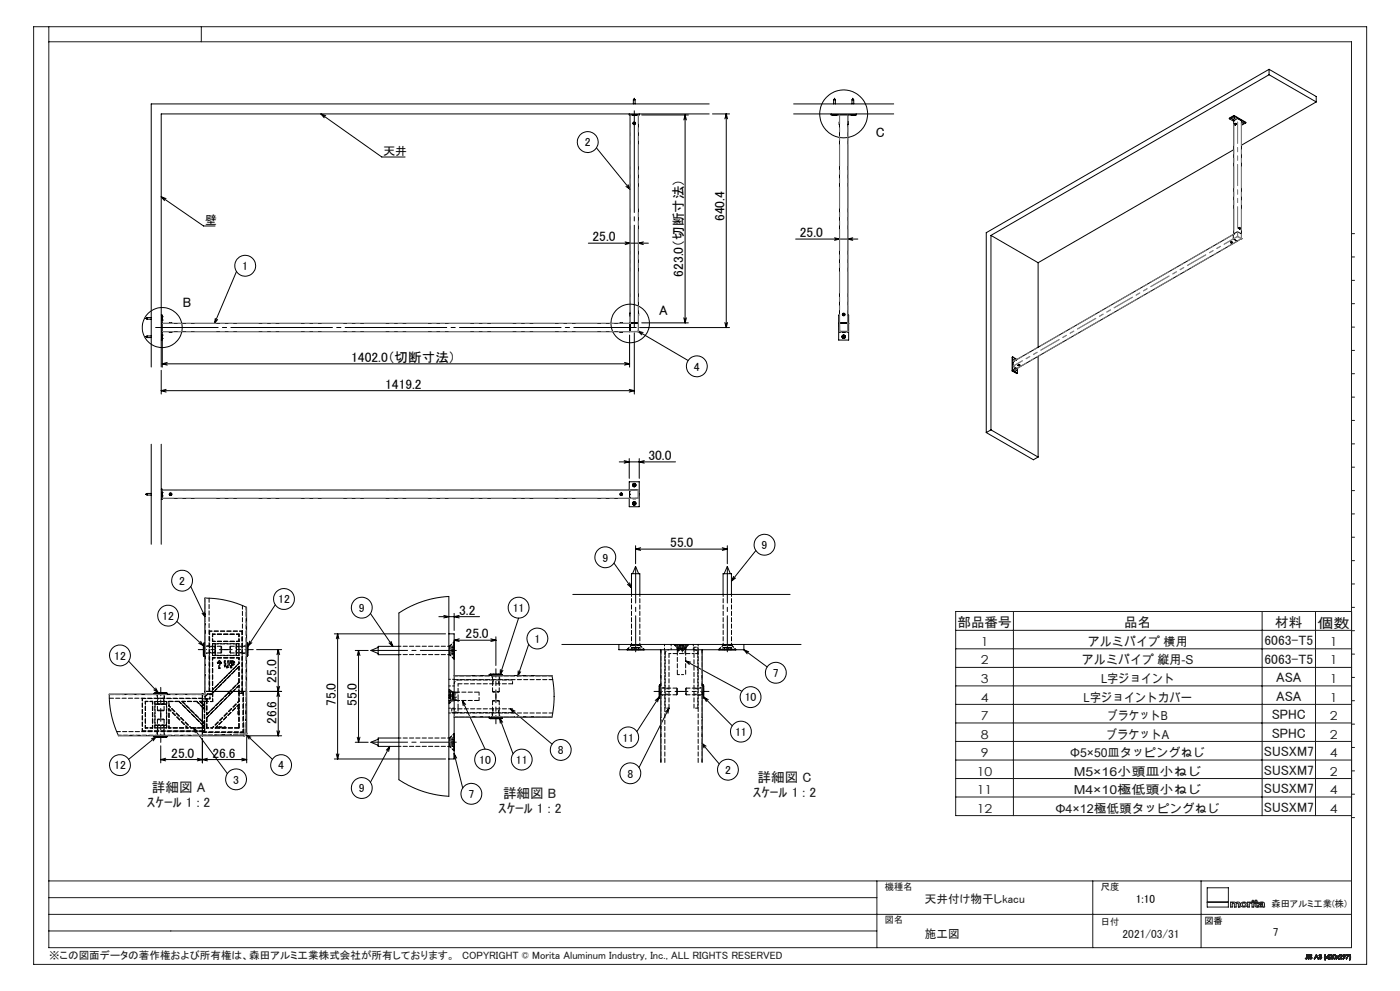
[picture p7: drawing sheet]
<svg xmlns="http://www.w3.org/2000/svg" width="420mm" height="297mm" viewBox="0 0 420 297" stroke-linecap="round" stroke-linejoin="round" font-family="sans-serif">
<g fill="none" stroke="#000" stroke-width=".3">
<path d="M96.3 34.1l18.2 13h7M96.3 34.1l1.4 .6M96.3 34.1l1 1.2M188.8 34.1v.4h3v-.4M189 34.5v62.4M189.8 34.5h.1M189.8 34.5h1M190.1 29.9l.2-.4 .2 .4M190.2 36.9v.1M190.2 36.8l.1 .3zM190.3 36.9v.1M190.5 29.9h-.5v1.2"/>
<path d="M190.5 29.9v1.2M190.8 34.5h.1M191.5 34.5v62.3M192.5 34.5h14M205.5 34.5v62.3M205.5 34.5l.4 1.4M205.5 34.5l-.4 1.4M212.8 34.1h-164.4v75.9M212.8 31.1h-167.4v78.9M213.7 34.1h5.2M217.9 34.1v64.1M217.9 34.1l.4 1.5"/>
<path d="M217.9 34.1l-.4 1.5M238.1 34.1h30M238.1 31.1h30M249.3 34.1v.4h7.6v-.4M249.8 34.5h.1M249.8 34.5h1.1M250.1 31.1v-1.2h.5v1.2M250.2 29.9l.2-.4 .1 .4M250.9 34.5h.1M251.8 36.5v.9M251.8 36.5h.1M251.8 37.4h.1"/>
<path d="M251.8 34.5v62.4M254.4 36.5h.1M254.4 37.4h.1M254.4 34.5v62.3M254.4 36.5v.5M254.4 37v.4M255.3 34.5h.1M255.3 34.5h1.1M255.6 31.1v-1.2h.5v1.2M255.7 29.9l.1-.4 .2 .4M256.4 34.5h.1M368.8 35.6l1.3 .7"/>
<path d="M369.6 35.5h.1M369.6 35.3h.2a.31 .31 0 0 1 .5 0 .31 .31 0 0 1-.2 .5 .31 .31 0 0 1-.4-.2zM369.7 35.3a.28 .28 0 0 1 .5-.1 .28 .28 0 0 1 0 .4 .28 .28 0 0 1-.4 0zM369.7 35.3l-.1 .2M369.8 35.5l.1 .1M369.9 35.4v.1M369.9 35.6h.2M369.9 35.5h.1M369.9 35.4h.1M369.9 35.4v.2M369.9 35.5h-.1M369.9 35.5h.2"/>
<path d="M370.1 35.4v.1M370.1 35.4h.1M370.1 35.5h.1M370.1 35.4v.2M370.1 35.4h-.3M370.1 35.5v.1M370.1 36.2h.1M370.1 36.2v33.9M370.2 35.3l.1 .2M370.2 34.8l-1.4 .8M370.2 34.8l3.5 2M370.2 34.6l3.5 2.2"/>
<path d="M370.2 34.6v.2M370.2 34.6l-1.4 1M370.3 35.5h.1M370.5 37.4v.1M370.6 37.3h.1M370.6 37.2h.1M370.6 37.1v.2M370.6 37.1v.1M370.7 37.2h-.1M370.8 37h.1M370.8 37l-.3 .5M371.2 35.5h.1"/>
<path d="M371.2 35.5l-1.1 .7M371.3 35.5l1.1 .7M372.4 36.8a.27 .27 0 0 1 .4 0 .27 .27 0 0 1 0 .3 .27 .27 0 0 1-.4 0l.5-.1-.5-.2M372.4 36.9h.1M372.4 36.9v.1M372.4 36.2h.1M372.4 36.2v33.9M372.5 37h.1M372.5 36.9h.1M372.5 36.9h-.1M372.5 36.9l-.1 .1M372.6 36.9v.1"/>
<path d="M372.6 36.9h.1M372.6 37h.1M372.7 36.9v.1M372.7 37h-.1M372.7 36.9h.1M372.8 36.8l.1 .2M373.7 36.8l-1.3 .8M380.7 22.4l-83.4 48.2M380.7 20.8l-84.8 48.9v59.9M380.7 20.8v1.6M380.7 22.4l14.2 8.1M380.7 20.8l14.2 8.1v1.6"/>
<path d="M394.9 30.5l-22.5 13M48.4 59l12.7 8.7h3.4M48.4 59l1.4 .5M48.4 59l1 1.1M178.9 44.3l10.2 12.5M187.8 55.9l1.3 .9M188.4 55.3l.7 1.5M370.1 44.9l-58.7 33.8M176.5 72.9h18M187.5 72.5l1.5 .4-1.5 .4M193 72.5l-1.5 .4 1.5 .4M238.7 71.6h18.7"/>
<path d="M250.4 71.3l1.4 .3-1.4 .4M255.8 71.3l-1.4 .3 1.4 .4M297.3 70.6v58.2M297.3 70.6l14.1 8.1M311.4 78.7v25.4M369.1 72.7l.3-.2 .3 .2M369.4 72.7h.1M369.4 72.6h.1M369.5 72.6l-.1 .1M370 71.6h.1M370 70.2h.1M370 70.3l-66.1 38.1"/>
<path d="M370 70.2v1.4M370 71.6l1.2 .7M371.2 72.3h.1M371.2 72.3l-66.1 38.2-1.2-.7v-1.4M371.2 69.5h.1M371.2 69.5l-1.2 .7M371.3 69.5l1.1 .6M371.7 68.2l.3 .4M371.7 68.2h.1M371.8 68.4h.1M371.8 68.4h.2M371.9 68.3v.2z"/>
<path d="M371.9 68.4h.1M372 68.6h.1M372 68.4h.1M372.4 71.5l-1.2 .8M372.4 71.5h.1M372.4 70.1v1.4M372.4 70.1h.1M44.1 95.2l-.4 .2 .4 .2M45.4 95.2h-1.3v.5h1.3M48.4 94.4h.3v15.6M48.7 94.9h.1M48.7 95.9h.1"/>
<path d="M48.7 94.9v1M48.7 96.9h140.3M48.7 99.4h140.2M50.8 99.5h.8M50.8 96.9h.8M50.8 96.9h.1M50.8 99.4v.1M51.6 96.9h.1M51.6 99.4v.1M64.6 95.4l-.3 1.5M65.3 95.7l-1 1.2M70.9 81.4l-6.6 15.5"/>
<path d="M186 96.9h.8M186 99.5h.8M186 96.9h.1M186 99.4v.1M186.8 96.9h.1M186.8 99.4v.1M188.9 96.9h.1M188.9 99.4h2.5M188.9 99.4h.1M188.9 97.2h.1M188.9 97.4h.1M188.9 97.5h.1"/>
<path d="M188.9 97.7h.1M188.9 98.6h.1M188.9 98.8h.1M188.9 99h.1M188.9 99.1h.1M188.9 96.9v2.5M189 93.9v.7M189 93.9h.1M189 94.6h.1M189 96.8h.1M189 96.9h.1M189 96.8v.1"/>
<path d="M189.1 96.8h2.4M189.3 96.8h.1M189.6 96.8h.1M190.3 99.8v18.3M190.5 96.8h.1M190.7 96.8h.1M191.1 96.8h.1M191.2 96.8h.1M191.4 99.4h.1M191.4 99.3l15 8.8M191.4 99.3l1.5 .4M191.4 99.3l1.1 1.1"/>
<path d="M191.5 96.8h.1M191.5 96.8v2.5M191.5 99.3h.1M191.5 99.3l-.1 .1M191.5 93.9h.1M191.5 94.6h.1M191.6 93.9v.7M191.9 98.2h27M192.5 96.8h14M205.1 95.2l.4 1.6M205.9 95.2l-.4 1.6M217.5 96.7l.4 1.5"/>
<path d="M218.3 96.7l-.4 1.5M251.8 96.8h.1M251.8 96.9h.1M251.8 96.8h2.6M251.8 96.9v2.5M251.8 99.3l.2 .1M251.9 99.4h.1M251.8 99.4h.1M251.8 94.4h-.2v7.5h3v-7.5h-.2M251.8 99.3v.1M251.9 99.4h2.4M252 99.4h.1"/>
<path d="M252 96.8h.1M252.1 96.8h.1M252.7 99.5h.8M252.7 99.4v.1M253 94.1l.2 .3zM253 94.2v.1M253.1 96.8h.1M253.2 94.2v.1M253.5 99.4v.1M254.1 96.8h.1M254.2 96.8h.1M254.2 99.4h.1"/>
<path d="M254.3 99.4h.1M254.3 96.8h.1M254.4 96.8h.1M254.4 99.4h.1M254.4 96.9v2.5M254.4 96.9h.1M254.4 96.8v.1M44.1 100.7l-.4 .2 .4 .2M45.4 100.7h-1.3v.5h1.3M48.4 101.9h.3M48.4 111v7.1M48.4 117.1h141.9"/>
<path d="M48.4 117.1l1.4 .4M48.7 100.4h.1M48.7 101.4h.1M48.7 100.4v1M48.7 109h140.2M48.7 109l1.5 .4M49.8 116.7l-1.4 .4M50.2 108.6l-1.5 .4M187.4 108.6l1.5 .4M188.8 116.7l1.5 .4M188.9 100.4v9.6M188.9 109l-1.5 .4"/>
<path d="M190.3 117.1l-1.5 .4M303.6 111.2l1.4 .8 .2-.1M303.8 111.1l1.4 .8M303.8 107v4.1M303.8 107l1.3 .7M303.8 107l-.2 .1v4.1M303.8 111.1l-.2 .1M303.9 108.4h.1M304.3 107.7l.1 .4a.27 .27 0 0 1-.2-.3 .27 .27 0 0 1 .4-.2 .27 .27 0 0 1 .1 .3zM304.3 110.6h.1M304.3 107.6h.1M304.3 110.6v.2"/>
<path d="M304.3 107.6v.2M304.4 110.9l.1 .1M304.4 110.9h.1M304.4 107.9l.1 .1M304.4 107.9h.1M304.5 111.2h.2M304.5 110.8l-.1 .1M304.5 110.8h.1M304.5 110.9v.1M304.5 111v.1M304.5 107.8l-.1 .1M304.5 107.9v.1"/>
<path d="M304.5 108.1h.1M304.5 107.8h.1M304.5 107.8v.1M304.5 108v.1M304.5 110.8v.1M304.5 111h.1M304.5 108h.1M304.6 111h.1M304.6 110.8v.1M304.6 108h.1M304.6 107.8v.1M304.6 110.8l-.2 .1"/>
<path d="M304.6 107.8l-.2 .1M304.6 111l-.1 .1M304.6 108v.1M304.6 107.9v.1M304.6 110.9v.1M304.6 110.9l-.1 .1M304.6 107.9l-.1 .2M304.7 111.2h.1M305.2 110.4v1.5M305.4 109.5l.2-.2 .4 .2M305.5 109.4l.4 .1zM305.7 109.5h-.1"/>
<path d="M305.7 109.5h.1M305.7 109.4l.1 .1M305.7 109.4v.1M305.7 109.4l-.1 .1M311.4 106.8v30.2M45.4 133.1v30M48.4 133.1v30M185.8 138.4h16.9M187.3 138l1.5 .4-1.5 .4M188.8 137.4v6M191.8 137.4v6M193.3 138l-1.5 .4 1.5 .4"/>
<path d="M295.9 129.6l14.1 8.2 1.4-.8M297.3 128.8l-1.4 .8M297.3 128.8l14.1 8.2M44.1 148l-.4 .1 .4 .2M45.4 147.9h-1.3v.5h1.3M48.4 146.6h.3v3h-.3M48.7 147.6h.1M48.7 148.6h.1M48.7 147.6v1M48.7 146.9h142.8v2.5h-142.8M51.1 148.1v.1M51.1 148l.1 .3z"/>
<path d="M51.2 148.1v.1M186.2 148.1l.3 .1zM186.3 148l.1 .3zM188.8 146.9v-2.5h3v7.5h-3v-2.5M188.9 146.9h.1M188.9 149.4h.1M188.9 148.1h.1M188.9 149.1h.1M188.9 147.1h.1M188.9 146.9v2.5M189.1 149.4h.1M189.1 146.9h.1"/>
<path d="M189.9 149.4h.8M189.9 146.8h.8M189.9 146.8v.1M189.9 149.4h.1M190 150.8l.3-.2 .2 .4-.3 .1zM190 145.3l.3-.2 .2 .3-.3 .2zM190.7 146.8v.1M190.7 149.4h.1M191.5 147.7h.1M191.5 148.5h.1M191.6 147.7v.8M57.2 175.8l4.4 9.2"/>
<path d="M171.8 178.1h65.2M184.2 168.8l5.2 7.3M188.2 175.2l1.2 .9M188.9 174.7l.5 1.4M189.4 178.1v-6.2h2.5v6.2M189.8 171.9l.9-2.1 .9 2.1M190.7 163.5v5.4M190.7 164.6h27.5M190.7 164.6l1.5 .4M192.2 164.1l-1.5 .5M216.7 164.1l1.5 .5M216.9 178.1v-6.2h2.5v6.2"/>
<path d="M217.2 171.9l1-2.1 .9 2.1M218.2 163.5v5.4M218.2 164.6l-1.5 .4M220.1 172.8l-.7 1.4M220.7 173.2l-1.3 1M226.8 165l-7.4 9.2M38.6 198.2l8.8 9.4M53 186.2l8 7.3M59.6 192.8l1.4 .7M60.2 192.2l.8 1.3M60.6 183.8l1 1.2M61.2 192.7l-.2 .3v3.4l.2 .3"/>
<path d="M61.2 192.7v4M61.2 192.7h.3M61.2 196.7h.3M61.3 183.4l.3 1.6M74 192.7h.2M74 196.7h.2M74.2 192.7l.2 .3v3.4l-.2 .3M74.2 192.7v4M74.9 192.2l-.5 1.4M75.6 192.6l-1.2 1M77 194.7h7.5M82.6 181.3l-8.2 12.3"/>
<path d="M83.5 194.7v25.8M83.5 194.7l.4 1.5M83.5 194.7l-.4 1.5M100.3 190h33.4M101.3 190v37.5M101.3 190l.4 1.4M101.3 190l-.4 1.4M106.6 194.9h3.9M107.6 194.9v27.6M107.6 194.9l.4 1.6M107.6 194.9l-.4 1.6M111.1 183.9l6.8 9.8"/>
<path d="M113.5 194l-2.2 .9 2.2 1M116.7 192.7l1.2 1M117.3 192.2l.6 1.5M119.7 193.7h-6.2v2.5h6.2M119.7 183.7l3.8-2.2 3.9-1.4 3.6-.9 3.7-.5v60l-3.9-.5-4-1-4-1.7-3.1-1.8zM131.7 184.8h12.2M133.1 184.4l1.6 .4-1.6 .4M134.7 190h1.5v37.5h-1.5M136.2 192.4h.1M136.2 197.4h.1M136.2 191.9h12.6M136.2 191.9l1.6 .4"/>
<path d="M136.2 183.8v5.1M136.3 192.4v5M137.8 184.4l-1.6 .4 1.6 .4M137.8 191.4l-1.6 .5M147.2 191.4l1.6 .5M148.8 190.8v8.7M148.8 191.9l-1.6 .4M155.6 185.2l-5.6 17M158.6 193.1l-3.2 9.5M168.6 193.1h71.7M185.7 193.1v1.6h37.5M188.2 194.7h5"/>
<path d="M198.2 194.7v33.8M205.7 198.1l16.9 9.1M205.7 198.1l1.5 .3M205.7 198.1l1.1 1M210.7 194.7v33.8M215.7 194.7h5M223.2 194.7l7 5.2M223.2 194.7l1.4 .6M223.2 194.7l1 1.3M223.2 193.1v1.6M46.1 206.8l1.3 .8M46.2 207.8h4"/>
<path d="M46.2 207.8l.4-.2h3.3l.3 .2M46.2 207.8v.2M46.7 206.2l.7 1.4M50.2 207.8v.2M58 218.2l10.2 13.6M58 218.2l1.2 .9M58 218.2l.6 1.4M60.7 208h-27.9l.1 2.9 .5 3.2 1 3.7 1.2 2.7h25.1M60.7 207.9v12.6M60.7 210.3h.1M60.7 211h.1M60.7 211.9h.1"/>
<path d="M60.7 218.2h.1M60.7 219h.1M60.7 209.4h.1M60.7 218.1h.1M60.7 217.3h.1M60.7 212h.1M60.7 219.1h.1M60.7 216.2h.1M60.7 208v.2M60.7 207.9v.1M60.7 207.9h.5M60.7 207.9h.1"/>
<path d="M61.4 207.2h.2M61.4 207.7l-.2 .2M61.5 207.2l-.3 .7M61.5 207.2h12.3M62.9 207.2h.1M64.3 207.2h.1M69 207.2h.1M69.9 207.2h.1M71.6 207.2h.1M71.7 207.2h.1M72.6 207.2h.1M73.8 207.2h.2v-25.2l-2.9-1.2-3.3-.9-3.3-.5-3-.2-.1 28.6-.2 .1"/>
<path d="M73.8 207.2h.2v12.5M74 219.8l-.1 .3-.5 .4h-12.7M74 219.7v.1M75 207.2h9.5M83.1 219l.4 1.5M83.1 205.7l.4 1.5M83.5 207.2l.4 1.5M83.5 207.2l-.4 1.5M83.9 219l-.4 1.5M83.9 205.7l-.4 1.5M136.2 202.5h29.4l.6 5-.1 4-.5 3.4h-29.4M136.2 220h.1"/>
<path d="M136.3 220v5M138.7 209.9l6.8 14.6M138.7 209.9l1 1.2M138.7 209.9l.3 1.6M146.8 215.2h3.9M146.8 215.2l.3 .2h3.3l.3-.2M146.8 202.2h3.9M146.8 202.2l.3-.2h3.3l.3 .2M146.8 202.2v.3M146.8 214.9v.3M149.9 215.2l4 10.7M149.9 215.2l.9 1.3"/>
<path d="M149.9 215.2l.2 1.5M150.1 200.7l-.1 1.5M150.7 202.2v.3M150.7 214.9v.3M150.9 200.9l-.9 1.3M153.1 212.4l12.5 10.6M153.1 212.4l1.4 .7M153.1 212.4l.9 1.3M155.5 201l-.1 1.6M156.2 201.3l-.8 1.3M197.7 208.9l-6.6 10.3M197.7 208.9l-.4 1.5"/>
<path d="M197.7 208.9l-1.1 1M197.7 208.9l.2 .3M197.9 205.2l-.2 .4v3.3M197.9 205.2v4M197.9 205.2h.3M197.9 209.2h.3M200.7 212.2l-9 17.8M200.7 212.2l-.3 1.6M200.7 212.2l-1.1 1.2M210.7 205.2h.2M210.7 209.2h.2M210.9 205.2v4"/>
<path d="M210.9 205.2l.2 .4v3.3M211.1 208.9l8.6 8.6M211.1 208.9l1.4 .8M211.1 208.9l.8 1.4M211.1 208.9l-.2 .3M46.2 220.8h4M46.2 220.8l.4 .2h3.3l.3-.2M46.2 220.5v.3M46.9 220.8l-8.3 6.8M46.9 220.8l-.9 1.2M46.9 220.8l-1.5 .6M48.2 223.5v5.1"/>
<path d="M48.2 227.6h25.8M48.2 227.6l1.5 .4M49.7 227.3l-1.5 .3M50.2 220.5v.3M59.2 227.3l3 .7M60.7 220.3v.2M60.7 221.4v7.2M62.2 227.3l-3 .7M72.5 227.3l1.5 .3M73.9 220.2l7.8 7.4M73.9 220.2l1.3 .7M73.9 220.2l.8 1.3"/>
<path d="M74 220.7v7.9M74 227.6l-1.5 .4M74.2 220.5h10.3M100.3 227.5h33.4M100.9 226l.4 1.5M101.7 226l-.4 1.5M106.6 222.5h3.9M107.2 220.9l.4 1.6M108 220.9l-.4 1.6M113.5 221.5l-2.2 1 2.2 .9M116.9 223.7l-5.8 10.8M116.9 223.7l-.3 1.5"/>
<path d="M116.9 223.7l-1 1.1M119.7 221.2h-6.2v2.5h6.2M136.2 225h.1M137 227.2l-.8-1.4 2.6 10.4M210.5 222.7l5.3 6.2M210.5 222.7l1.3 .9M210.5 222.7l.7 1.5"/>
<circle cx="190.3" cy="37" r=".39"/>
<circle cx="190.3" cy="37" r=".33"/>
<circle cx="253.1" cy="34.1" r="7.2"/>
<circle cx="370.6" cy="37.1" r=".2"/>
<circle cx="370.6" cy="37.2" r=".23"/>
<circle cx="176.3" cy="42.6" r="3.1"/>
<circle cx="73.6" cy="79.6" r="3.1"/>
<circle cx="369.4" cy="72.7" r=".2"/>
<circle cx="369.4" cy="72.6" r=".23"/>
<circle cx="371.8" cy="68.4" r=".18"/>
<circle cx="371.8" cy="68.5" r=".23"/>
<circle cx="48.7" cy="98.2" r="6"/>
<circle cx="189.1" cy="96.9" r="5.8"/>
<circle cx="253.1" cy="94.2" r=".33"/>
<circle cx="253.1" cy="94.3" r=".4"/>
<circle cx="209" cy="109.8" r="3.1"/>
<circle cx="253.1" cy="100.9" r=".5"/>
<circle cx="253.1" cy="100.9" r=".53"/>
<circle cx="253.1" cy="100.9" r=".2"/>
<circle cx="304.4" cy="110.9" r=".29"/>
<circle cx="304.6" cy="110.9" r=".3"/>
<circle cx="305.7" cy="109.5" r=".22"/>
<circle cx="51.2" cy="148.1" r=".4"/>
<circle cx="51.2" cy="148.1" r=".34"/>
<circle cx="186.4" cy="148.1" r=".33"/>
<circle cx="186.4" cy="148.1" r=".4"/>
<circle cx="190.3" cy="150.9" r=".51"/>
<circle cx="190.3" cy="145.4" r=".51"/>
<circle cx="190.3" cy="150.9" r=".53"/>
<circle cx="54.6" cy="174" r="3.1"/>
<circle cx="85.2" cy="179.5" r="3.1"/>
<circle cx="181.6" cy="167" r="3.1"/>
<circle cx="229.4" cy="163.2" r="3.1"/>
<circle cx="36" cy="196.4" r="3.1"/>
<circle cx="50.4" cy="184.5" r="3.1"/>
<circle cx="108.5" cy="182.1" r="3.1"/>
<circle cx="155.6" cy="182.1" r="3.1"/>
<circle cx="161.2" cy="191.4" r="3.1"/>
<circle cx="222.3" cy="219.3" r="3.1"/>
<circle cx="225.2" cy="208.9" r="3.1"/>
<circle cx="232.7" cy="201.6" r="3.1"/>
<circle cx="36" cy="229.3" r="3.1"/>
<circle cx="70.8" cy="233.6" r="3.1"/>
<circle cx="84.3" cy="229.3" r="3.1"/>
<circle cx="108.5" cy="236.2" r="3.1"/>
<circle cx="141.4" cy="237.9" r="3.1"/>
<circle cx="145.5" cy="227.7" r="3.1"/>
<circle cx="156.5" cy="227.7" r="3.1"/>
<circle cx="168.2" cy="224.8" r="3.1"/>
<circle cx="188.5" cy="221" r="3.1"/>
<circle cx="189.1" cy="231.8" r="3.1"/>
<circle cx="218.4" cy="230.7" r="3.1"/>
</g>
<g fill="none" stroke="#191924" stroke-width=".3">
<path d="M10.1 8h399.9v281h-399.9zM14.6 8v276h390.8v-271.5h-390.8M60.4 8v4.5M405.4 70h1M405.4 77h1M405.4 84h1M405.4 91h1M405.4 98h1M405.4 105h1M405.4 112h1M405.4 119h1M405.4 126h1"/>
<path d="M405.4 133h1M405.4 140h1M405.4 147h1M405.4 154h1M405.4 161h1M405.4 168h1M405.4 175h1M286.7 188.9h118.8M286.7 194.4h118.8M304 183.3v61.1M378.6 183.3v61.1M394.7 183.3v61.1"/>
<path d="M405.4 182h1M405.4 189h1M405.4 196h1M405.5 183.3h-118.8v61.1h118.8M286.7 200h118.8M286.7 205.6h118.8M286.7 211.1h118.8M286.7 216.7h118.8M405.4 203h1M405.4 210h1M405.4 217h1M286.7 222.2h118.8"/>
<path d="M286.7 227.8h118.8M286.7 233.3h118.8M286.7 238.9h118.8M405.4 224h1M405.4 231h1M405.4 238h1M405.4 245h1M14.6 279h248.5M14.6 274h390.8M14.6 269h248.5M14.6 264h390.8M263.1 264v20"/>
<path d="M327.8 264v20M360.3 264v20M362.2 270.4h6.3M362.2 266.1h6.3v5.7h-6.3zM369.2 270.4h.5v.1l.5-.2 .5 .3a.75 .75 0 0 1 1.3 .2v1h-.5v-.9a.34 .34 0 0 0-.4-.3 .34 .34 0 0 0-.3 .4v.8h-.5v-.9a.32 .32 0 0 0-.3-.3 .32 .32 0 0 0-.3 .4v.8h-.5zM372.4 270.6a.94 .94 0 0 1 1.2-.2 .94 .94 0 0 1 .3 1.2 .94 .94 0 0 1-1.2 .3 .94 .94 0 0 1-.3-1.3zM374.3 270.4h.5v.1l.7-.2v.3l-.7 .3v.9h-.5zM375.6 270.4h.5v1.4h-.5zM376.6 269.8h.4v.6h.4v.2h-.4v.9l.4 .1v.3l-.8-.2v-1.1h-.3v-.2h.3zM377.7 270.6a.96 .96 0 0 1 1.1-.2 .96 .96 0 0 1 .5 1.1l.1 .3-.6-.1a.69 .69 0 0 1-.8 .2 .69 .69 0 0 1-.4-.7l.3-.2a.65 .65 0 0 0 .9-.4l-1.2 .2zM378 271.3l.8-.2a.44 .44 0 0 1-.3 .5 .44 .44 0 0 1-.5-.2zM391.7 287.2l-.1 .1"/>
<path d="M392.1 286.9l-.2 .4-.2-.1M392.1 286.9l-.1 .4-.3-.1M392.1 286.9v-.8l.1 .8M392.2 286.9v.4h-.6M392.2 286.9l-.2 .5-.4-.1M392.5 286.1l.2 1.3zM392.9 287.1h-.1M393.5 286.4l-.4-.1 .5 .9-.4 .2-.4-.3M393.5 286.4l-.4-.2 .1 .4a.41 .41 0 0 1 .3 .6 .41 .41 0 0 1-.7-.1M393.6 286.3l-.5-.2-.2 .2 .6 .8-.4 .2-.2-.2M393.6 286.3l-.6-.1-.1 .3 .6 .6-.3 .2-.3-.2M393.6 286.3l-.1 .1"/>
<path d="M394.9 286.1l.6 1.3-.3-.5h-.6l-.3 .5zM394.9 286.4l.2 .4h-.4zM395.6 287h.2M395.7 286.4l.5-.3 .3 .8-.4 .5-.4-.1-.1-.3M395.7 286.4l.3-.3a.32 .32 0 0 1 .4 .1 .32 .32 0 0 1-.1 .5 .42 .42 0 0 1 0 .7 .42 .42 0 0 1-.7-.4M395.7 286.4h.1M395.8 286.4l.3-.2 .2 .1-.3 .3M395.8 286.4l.2-.2 .3 .1-.3 .3M396 286.7l.3 .1v.4l-.3 .1-.2-.3M396 286.7h.1a.3 .3 0 0 1 .3 .4 .3 .3 0 0 1-.3 .2 .3 .3 0 0 1-.3-.3M396 286.6v.1M397.5 287.7h.1"/>
<path d="M397.5 286.1l-.2 .7 .2 .9M397.5 286.1l-.2 .6 .2 1M397.5 286.1h.2M397.7 286.1l-.2 .6 .1 1M398.5 286.4v.5h-.4zM398.6 286.1h.1M398.6 286.1l.1 1-.2 .3v-.3h-.7zM398.9 286.5l.2-.4 .5 .1 .1 .3-.2 .4M398.9 286.5a.42 .42 0 0 1 .6-.3 .42 .42 0 0 1 0 .7M398.9 286.5h.1M399 286.5l.2-.3h.3l.1 .3-.3 .3M399 286.5a.3 .3 0 0 1 .4-.3 .3 .3 0 0 1 .1 .5l-.2 .1"/>
<path d="M399.3 286.8l-.4 .6h.8l-.6-.1 .4-.4M400 286.2h.6v1.1a.61 .61 0 0 1-.8-.3 .61 .61 0 0 1 .2-.8zM401.8 286.5l.2-.4 .5 .1 .1 .3-.2 .4M401.8 286.5a.43 .43 0 0 1 .6-.4 .43 .43 0 0 1 0 .8M401.8 286.5h.1M401.9 286.5l.2-.3h.3l.1 .3-.3 .3M401.9 286.5a.29 .29 0 0 1 .4-.3 .29 .29 0 0 1 .1 .5l-.2 .1M402.2 286.8l-.5 .6M402.4 286.9l-.4 .4 .6 .1h-1.1l-.3-.4-.4 .4 .4-.5-.4-.4 .4 .3 .5-.3-.4 .4 .4 .5M403 286.3h.4v.4h-.4zM403.3 286.8l-.5-.3 .4-.4 .4 .2-.1 .5M403.3 286.8a.39 .39 0 0 1-.4-.5 .39 .39 0 0 1 .6-.2 .39 .39 0 0 1 0 .6v.1"/>
<path d="M403.3 286.8l-.3 .6 .5-.6M403.9 286.1h.8l-.7 1.3 .5-1.2zM404.8 287.7h.2M404.9 286.1l.1 1-.2 .6M404.9 286.1h.1M405 286.1l.2 1.1-.2 .5M405 286.1l.2 1-.2 .6"/>
<circle cx="373.2" cy="271.1" r=".5"/>
<circle cx="375.9" cy="270" r=".24"/>
<circle cx="400.3" cy="286.8" r=".46"/>
</g>
<path d="M190.9 98.2h-144.2" fill="none" stroke="#000" stroke-width=".3" stroke-dasharray="30.5 1.3 1.3 1.3" stroke-dashoffset="11.7"/>
<path d="M190.3 32.4v66.3" fill="none" stroke="#000" stroke-width=".3" stroke-dasharray="30.5 1.3 1.3 1.3" stroke-dashoffset="-.8"/>
<path d="M59.5 194.7h8.8M76 194.7h-8.8M48.2 214.8v-8.8M148.8 216.9v-8.8M148.8 209.3v-8.9M196.2 207.2h8.8M203.9 207.2h8.8M48.2 222.5v-8.8" fill="none" stroke="#000" stroke-width=".3" stroke-dasharray="30.5 1.3 1.3 1.3" stroke-dashoffset="28"/>
<path d="M111.5 194.9h25.4M190.7 195.4v-25.5M218.2 195.4v-25.5M111.5 222.4h25.4" fill="none" stroke="#000" stroke-width=".3" stroke-dasharray="30.5 1.3 1.3 1.3" stroke-dashoffset="19.7"/>
<g fill="none" stroke="#808080" stroke-width=".3" stroke-dasharray="6.3 1.3 1.3 1.3 1.3 1.3">
<path d="M369.9 35.4h.1M369.9 35.4v.1M370 35.4v.1M370.1 35.4h.1M372.5 36.9h.1M372.5 36.9v.1M372.6 36.9v.1M372.7 36.9h.1M370 71.6l1.2-.7M370.1 70.2h.1M370.1 70.1v.1M370.1 70.2h-.1"/>
<path d="M371.2 72.3l1.1-.7M371.2 70.9v-.1M371.2 70.9h.1M371.2 70.8l.1-1.4M371.3 70.9h.1M371.3 70.9l-1.3 .7M371.3 70.9v-.1M371.3 70.8h-.1M371.3 70.8v.1M371.3 70.8h.1M371.3 69.4v1.4M371.3 70.8l1.1 .6"/>
<path d="M372.3 71.5h.1M372.3 71.5l-1-.6M372.3 71.6v-.1M372.3 71.6l.1-.1M372.3 71.6h.1M372.4 71.5v-.1M372.4 71.5h.1M372.4 71.4h.1M372.4 71.4v.1M372.4 71.4v-1.3M188.9 99.4l2.5-.1M189 96.9h.1"/>
<path d="M189 96.8l.1 .1M189 96.8v.1M189 96.8h.1M189.1 96.7v.2M189.1 96.9h-.1M189.1 96.9h-.2M191.4 99.3l.1-.1M191.4 99.3v.1M191.4 99.3l.1 .1M191.4 99.4h.1M191.5 99.4h-.1M191.5 99.4h.1"/>
<path d="M191.5 99.2v-2.5M191.5 99.3v-.1M191.5 99.3v.1M191.5 99.3h.1M191.5 99.3l.1-.1M191.6 99.2h-.1M191.6 99.2l-.1 .1M251.8 96.9h.1M251.9 99.4v-.1M251.9 99.2v-2.5M251.9 99.3v-.1M251.9 99.3v.1"/>
<path d="M251.9 96.7l.1 2.5M251.9 99.4h.1M251.9 99.3l.1-.1M251.9 99.3h.1M252 99.2h-.1M252 99.2h.1M252 99.2l-.1 .1M252 99.2h2.3M252 99.4v-.2M252 99.4h-.1M254.2 99.4v-.1M254.2 99.4l.1-.1"/>
<path d="M254.2 99.3l.1-.1M254.3 99.2h.1M254.3 99.2v.1M254.3 99.2v-2.5M254.3 99.4v-.1M254.3 99.3h-.1M254.3 99.3h.1M254.3 99.3v-.1M254.4 99.2h-.1M254.4 99.2l-.1 .1M254.4 99.2v.1M254.4 99.3h.1"/>
<path d="M254.4 99.3h-.1M254.4 99.3v.1M254.4 99.3l-.1 .1M254.4 96.7v2.5M254.4 96.9h.1M304.4 110.8h.1M304.4 107.8h.1M304.5 110.9l.1-.1M304.5 107.9l.1-.1M304.5 111h.1M304.5 108h.1M304.5 110.9h.1"/>
<path d="M304.5 108l.1-.1M188.9 149.3h2.5M188.9 146.8l2.5 .1M189.1 146.8h.1M189.1 149.4h.1M191.4 149.3h.1M191.4 149.3v-.1M191.4 149.4v-.1M191.4 149.4h-2.5M191.4 147l-2.5-.1M191.4 146.9h.1M191.4 146.9v.1"/>
<path d="M191.4 149.2h.1M191.4 149.2v-2.2M191.4 147h.2M191.4 147l.1-.1M191.4 149.2l.1 .1M191.4 147h.1M191.4 149.4h.1M191.4 149.4l.1-.1M191.5 146.9l-.1 .1M191.5 146.9h.1M191.5 146.9v-.1M191.5 149.4h-.1"/>
<path d="M191.5 149.4v-.1M191.5 149.4l.1-.1M191.5 149.3h.1M191.5 149.3v-.1M191.5 146.9l.1 .1M191.5 149.4h.1M191.5 149.2h.1M191.6 147v2.2M191.6 149.2l-.1 .1M191.6 149.2v.1M191.6 147l-.1-.1M191.6 147h.1"/>
<path d="M191.6 149.3h.1M191.6 146.9v.1M61.2 207.9h.1M61.4 207.7l.2 .4M61.4 207.7l-.1 .2M61.4 207.7h.1M61.6 208.1l-.4-.2M61.6 208.1h-.9M61.6 207.2v.9M73.8 220l-.3-.3M73.8 220l-.3 .3M74 219.7h-.5"/>
<path d="M74 219.7l-.2 .3M73.3 220l.2-.3M73.3 220v.5M73.3 220l.2 .3M73.3 220.5l.3-.2M73.5 220.3l-.2 .2M73.5 220.3h.1M73.8 220h.1M73.8 220l-.2 .3M73.8 220l.2-.2"/>
</g>
<path d="M189.1 34.4v62.3M251.9 34.4v62.3M191.5 96.7v-62.3M254.3 96.7v-62.3" fill="none" stroke="#808080" stroke-width=".3" stroke-dasharray="6.3 1.3 1.3 1.3 1.3 1.3" stroke-dashoffset="3.8"/>
<path d="M48.7 99.4h140.2M188.9 96.9h-140.2M48.7 149.3h140.2M188.9 146.9h-140.2" fill="none" stroke="#808080" stroke-width=".3" stroke-dasharray="6.3 1.3 1.3 1.3 1.3 1.3" stroke-dashoffset="2.9"/>
<path d="M370.1 36.2v33.9M371.3 35.5v33.9M371.3 69.4v-33.9M372.4 70.1v-33.9" fill="none" stroke="#808080" stroke-width=".3" stroke-dasharray="6.3 1.3 1.3 1.3 1.3 1.3" stroke-dashoffset="-1.1"/>
<path d="M370 70.3l-66.1 38.1M370 71.6l-66.1 38.2M303.9 109.7l66.1-38.1M305.1 110.4l66.1-38.1" fill="none" stroke="#808080" stroke-width=".3" stroke-dasharray="6.3 1.3 1.3 1.3 1.3 1.3" stroke-dashoffset="3.1"/>
<g fill="none" stroke="#000" stroke-width=".3" stroke-dasharray="1.3 .6" stroke-dashoffset=".6">
<path d="M189.4 178.1v15.3M216.9 178.1v15.3M61.5 195.8h1.2M62.7 193.6h-1.2M63.8 197.1v9.7M67.3 199.3l.1 .6 .6 .2M67.3 198.1v1.2M67.7 199.3v-1.2M68.4 198.1v1.2M68.7 199.3v-1.2M68.7 199.3l.1-1.2M69.1 198.1v2"/>
<path d="M69.2 193.7v2M69.6 199.4l.6-.2 .2-.5M72.6 189.2h-9.7M72.7 195.8h1.3M74 193.6h-1.3M119.7 196.2h15.2M134.9 193.7h-15.2M191.9 193.4v-15.3M202.2 193.1l.9 .9M202.4 193.4h2M202.4 193.2h2M202.4 193.4l.9 .9"/>
<path d="M203.2 195h1.2M203.4 194.7v1.2M204.4 193.4h2M204.4 193.2h2M204.4 195h1.3M204.7 194.7v1.2M205.5 195.9v-1.2M205.6 194.3l.8-.9M205.8 194l.9-.9M208.2 194.7v1.2M208.2 194h1.1M209.3 195.9h-1.1"/>
<path d="M219.4 193.4v-15.3M42.7 209.3v9.7M47.1 208v1.3M47.1 219.3v1.2M49.2 215.7h-2M49.4 209.3v-1.3M50.7 212.4v5.8M50.7 211.5v-1.2M56.4 218.2h-5.7M60.8 210.2h1.2M61.3 211.5v-1.2M61.3 210.3v1.2"/>
<path d="M61.4 219.3v-1.2M61.4 217l-6.8-6.8M61.4 218.2v1.1M62 210.2h-1.2M62 214.1v-3.9M62.1 214.1l6.8-6.9M62.1 210.3v3.8M63.8 210.2v-2M68 200.1l.5-.1 .2-.7M68 200.1l.6-.3 .1-.5M68.9 207.2l2.8-2.7M69 207.2l2.7-2.7"/>
<path d="M71.7 207.8h1.2M72.9 207.8v11.5M72.9 219.3h-11.5M134.7 210.9l.8-.8M134.9 210.7l.9-.9M135.5 212.4v1.2M135.5 207.3l-.8-.9M135.8 207.6l-.9-.9M136.3 208.9h1.1M136.3 209.7h1.1M137.4 212.4v1.2M137.4 207.6h-1.1"/>
<path d="M147.6 202.4v1.3M147.6 213.7v1.2M147.8 207.3h2M147.9 212.4v1.2M147.9 203.8v1.1M149.6 213.6v-1.2M149.6 204.9v-1.1M149.8 210.1h-2M149.9 203.7v-1.3M149.9 214.9v-1.2M153.8 213.6v-1.2M153.8 204.9v-1.1"/>
<path d="M198.2 208.4h1.2M199.4 206.1h-1.2M199.5 208.1h1.2M200.7 212.2h-1.2M200.7 206.4h-1.2M203.2 202.2h1.2M204.4 202.2h1.3M205.9 206.2v2M208.2 208.1h1.1M209.3 212.2h-1.1M209.3 206.4h-1.1M209.4 208.4h1.3"/>
<path d="M210.7 206.1h-1.3M49.4 220.5v-1.2M119.7 223.7h15.2M134.9 221.2h-15.2"/>
</g>
<g fill="none" stroke="#000" stroke-width=".3" stroke-dasharray="1.3 .6" stroke-dashoffset=".8">
<path d="M63.8 192.9v3.6M69 195.5v-1.6M71.7 197.2v1.6M71.7 196.5v-3.6M71.7 198.8v-1.7M199.3 193.1v1.6M201.3 193.1v1.6M208 193.1v1.6M209.4 193.1v1.6M46.4 218.1h3.6M47.4 215.5h1.7M50 210.2h-3.6"/>
<path d="M62.2 207.9h1.6M63.7 218.1h-1.6M63.7 218.2h-1.7M65.9 218h1.6M70 207.2l-7.9 7.9M71.6 214v-1.6M71.7 205.5v1.7M134.7 213.7h1.6M134.7 212.2h1.6M134.7 205.6h1.6M134.7 203.6h1.6M147.9 209.9h1.7"/>
<path d="M149.6 207.4h-1.7M205.7 208.1v-1.7"/>
</g>
<g fill="none" stroke="#000" stroke-width=".3" stroke-dasharray="1.3 .6">
<path d="M62.7 179.3v27.9M61.6 194.5h-.6M61.6 194.9v-.4M61.6 194.9h-.6M61.6 194.5v-.6M61.6 193.9h-.6M61.6 195.4v-.5M61.6 195.4h-.6M62.9 189.2l-.1-.1M63.7 192.3l.1-.1M63.7 190l.1 .1M63.7 197.1h.1"/>
<path d="M63.8 196.5h.1M63.8 192.9h.1M63.8 192.2h.1M63.8 190.1h.1M63.8 197.1v.1M64.5 196.5l.1-.1M64.5 192.9l.1 .1M65.2 198.6l.1 .2M65.2 198.6h.1M65.3 198.8l.4-.3M65.3 198.8h.1M65.7 198.5h.1"/>
<path d="M65.8 197.9h.1M65.9 198.5h.1M65.9 198.5l.4 .3M66 198.5l.3 .3M66.3 195.7l.2-.2M66.3 198.8h.1M66.3 198.8l.1-.2M66.4 198.6h.1M66.5 193.9l-.2-.2M67.3 198.1h.1M67.3 199.3h.1M67.7 199.3h.1"/>
<path d="M67.7 198.1h.1M67.7 198.1h-.4M68 199.8h.1M68.4 199.3h.1M68.4 198.1h.1M68.7 199.3h.1M68.7 198.1h-.3M68.7 198.1h.1M68.8 198.1h-.4M69 195.5l.2 .2M69.1 198.1h.1M69.2 193.7l-.2 .2"/>
<path d="M69.5 199.4h.1M69.5 199.1h.1M69.5 198.4h.1M69.5 198.4h.2M69.6 199.1h-.1M69.6 198.1h-.5M69.6 198.1h.1M69.6 199.1h.1M69.6 199.4h.1M69.7 198.4h.1M69.7 198.4l.3 .3M70 198.7l-.4 .4"/>
<path d="M70 198.7h.1M70.2 198.2l-.6-.1M70.2 198.2h.1M70.4 198.7h.1M70.4 198.7l-.2-.5M70.9 196.5v-.1M70.9 192.9v.1M71.7 199.9v-.1M71.7 198.8h.1M71.7 196.5h.1M71.7 192.2h.1M71.7 192.9h.1"/>
<path d="M71.7 197.1v.1M71.7 190.1h.1M71.7 199.7v.1M71.7 197.1h.1M71.7 190v.1M71.7 192.3v-.1M72.6 189.2l.1-.1M73.9 194.9h.5M73.9 194.5v.4M73.9 194.5h.5M73.9 194.9v.5M73.9 195.4h.5"/>
<path d="M73.9 193.9v.6M73.9 193.9h.5M134.7 196.3h.3M135 193.6h-.3M135.6 194.6v-.5M135.6 195.8v-.5M135.6 196.2v-.4M135.6 194.1v-.4M136.1 192.4v5M136.1 197.4h.2M136.3 192.4h-.2M188.2 194.6v.1"/>
<path d="M189.3 193.1v.4M189.4 194.1h.5M189.9 194.1h.5M191 194.1h.5M191.5 194.1h.5M192.1 193.5v-.4M193.2 194.6h-5M193.2 194.7v-.1M202.4 193.2v.2M203.2 193.7h.6M203.2 193.7v-.5M203.3 194.3l.1 .2"/>
<path d="M203.4 194.5l-.2 .5M203.8 193.7h.4M203.8 193.7v-.5M204.2 193.7h.5M204.2 193.7v-.5M204.7 193.7v-.5M204.7 193.7h.4M205.1 193.7h.6M205.1 193.7v-.5M205.5 194.5l.1-.2M205.7 195l-.2-.5M205.7 193.7v-.5"/>
<path d="M206.4 193.4v-.2M210.5 194.7v33.8M215.7 194.6v.1M216.8 193.1v.4M216.9 194.1h.5M217.4 194.1h.5M218.5 194.1h.5M219 194.1h.5M219.6 193.5v-.4M220.7 194.6h-5M220.7 194.7v-.1M32.8 208.2h27.9"/>
<path d="M42.7 209.3h.1M42.7 219v.1M43.6 218.2v-.1M43.6 210.2h.1M43.6 218.1h.1M43.6 210.2l.1 .1M45.8 218.1h-.1M45.8 210.2l-.1 .1M45.8 218.2v-.1M45.8 210.2h.1M46.4 218.1h.1M46.4 210.2h.1"/>
<path d="M46.5 211v.1M46.5 217.4v-.1M47.2 212.8l.2 .2M47.4 215.5l-.2 .2M47.5 208.1h.5M47.5 208.1v-.5M48 208.1h.4M48 208.1v-.5M48.4 208.1v-.5M48.4 208.1h.6M49 208.1v-.5M49.1 213l.1-.2"/>
<path d="M49.2 215.7l-.1-.2M50 217.4l-.1-.1M50 211l-.1 .1M50 218.1h.1M50 210.2h.1M50.7 211.6v-.1M50.7 212.4v.1M50.7 210.2h.1M50.7 218.2v-.1M50.7 210.2h3M50.7 211.5h.1M50.7 210.2v.1"/>
<path d="M50.7 218.1h.1M50.7 212.6v-.1M53.7 210.3v-.1M53.7 210.2h.1M53.7 210.2l7.7 7.6M54.6 210.2h.1M54.8 210.3l-.1-.1M56.3 218.1h.1M56.4 218.2l-.1-.1M57.3 218.2v-.1M57.3 218.1h.1M59 210.3v-.1"/>
<path d="M59 210.2h.1M59.9 210.2h.1M60.1 210.3l-.1-.1M60.7 209.3h-27.9M60.7 219h.6M60.7 218.1h.7M60.7 210.3h.6M60.8 209.3h-.1M60.8 210.2h-.1M60.8 207.9h.1M60.8 210.2h.1M60.8 210.2h.6"/>
<path d="M61.2 207.9h-.4M61.2 207.9h.1M61.2 219.1h-.5M61.2 219.1v.3M61.2 207.9l.4 .2M61.3 207.9h-.1M61.3 210.3l.1-.1M61.3 218.1h.1M61.3 218.1v-.3M61.3 217.8l.1 .1M61.3 216.8l.1 .1M61.3 212.5l.1 .1"/>
<path d="M61.3 211.5l.1 .1M61.3 218.1h-.6M61.3 212.5v.1M61.3 217.8v.1M61.3 210.3h.1M61.3 219.3l-.1 .1M61.3 219.3v-.3M61.3 219l-.1 .1M61.3 216.8h.1M61.3 211.5h.1M61.3 217.9v.2M61.4 219.3h-.1"/>
<path d="M61.4 219.3h.1M61.4 217.8l-.1 .1M61.4 211.7l-.1-.2M61.4 212.5l-.1 .1M61.4 217l-.1-.2M61.4 218.2l-.1-.1M61.4 210.2l-.1 .1M61.4 207.2h.1M61.4 207.2v.5M61.4 207.7h.1M61.4 207.7l-.2 .2M61.5 207.7h-.1"/>
<path d="M61.5 207.2v.5M61.5 207.2h-.1M61.5 208.6l.1 .1M61.6 209.4l-.1 .1M61.6 208.7l-.1-.1M61.6 207.2v-28M61.6 208.1l-.2-.4M62 210.2h.1M62 209.5h.1M62 214.2v-.1M62 215.1h.1M62 218.2h.1"/>
<path d="M62 215.1v3.1M62 210.2h-.6M62 209.5h-.5M62.1 209.5h-.1M62.1 215.1h-.1M62.1 218.1l-.1 .1M62.1 214.1h-.1M62.1 210.3v-.1M62.2 208v-.1M62.8 207.2h.1M62.9 207.2h.1M63 208h.1"/>
<path d="M63 209.4v.1M63 208.2l.1-.1M63.1 207.9l-.1 .1M63.1 208.1v-.2M63.7 218.1v.1M63.7 218.2h.1M63.7 207.2h.1M63.7 206.8h.1M63.7 207.7h.1M63.7 207.2v.5M63.8 207.9h.1M63.8 207.2h.1"/>
<path d="M63.8 207.7v-.5M63.8 210.2h.1M63.8 208.2l-.1-.1M63.8 208v-.1M63.8 210.2v.1M63.8 207.7h.1M63.8 206.7v.1M64.5 218.2h.1M64.7 218.1l-.1 .1M65.7 200.3h.3M65.7 200.3h.1M65.7 200.3h.2"/>
<path d="M65.7 217.8v.4M65.7 217.8l.2 .2M65.9 218.2v-.2M65.9 200.3h.1M67.5 218.2v-.4M68 200.1h.1M68.4 207.8h.1M69.1 200.1h.4M69.1 200.1h.1M69.3 207.8h.1M69.5 200.1h.1M71.4 214h.3"/>
<path d="M71.6 212.4l-.2-.2M71.6 212.4h.1M71.7 211.2v-.1M71.7 218.1h-7M71.7 205.5v-.1M71.7 210.1h.1M71.7 204.5h.1M71.7 211.2v6.9M71.7 207.8h.1M71.7 207.8v-.6M71.7 218.2v-.1M71.7 218.2h-7.1"/>
<path d="M71.7 211.1v7.1M71.7 212.2h-.3M71.7 205.3v.1M71.7 210.2v-.1M71.7 218.2h.1M71.7 211v.1M72.6 207.8l.1-.1M72.6 207.8v-.6M72.6 207.8h.3M72.7 207.2v.5M72.9 207.8l.1-.1M72.9 219.3l.1 .1"/>
<path d="M72.9 207.8h.1M73 207.7h-.3M73.4 219.9l.2 .3M73.4 219.9l-.3 .1M73.5 219.7h.5M73.5 219.7l.3 .3M73.5 219.7l-.1 .2M73.8 220l.2-.3M73.8 220h.1M74 219.8l-.2 .2M134.7 210.7h.2M134.9 206.7h-.2"/>
<path d="M135.2 209v-.6M135.2 208.4h-.5M135.2 208.4h.1M135.2 209h-.5M135.2 208.4v-.4M135.2 209.4v-.4M135.2 208v-.6M135.2 207.4h-.5M135.2 207.4h.1M135.2 210v-.6M135.2 210h-.5M135.2 208.9h-.5"/>
<path d="M135.2 209.4h-.5M135.2 208h-.5M135.2 209.3h-.5M135.8 209.8l.3-.1M136.1 209.7l.4 .2M136.1 207.6h-.3M136.1 219.9v5M136.3 219.9h-.2M136.5 207.4l-.4 .2M147.8 207.3l.1 .1M147.9 209.9l-.1 .2M148 214.8v.6"/>
<path d="M148 202.5v-.5M148 202.5h.6M148.6 214.8v.6M148.6 214.8h-.6M148.6 202.5h.4M148.6 202.5v-.5M149 214.8h-.4M149 214.8v.6M149 202.5v-.5M149 202.5h.5M149.5 214.8h-.5M149.5 214.8v.6"/>
<path d="M149.5 202.5v-.5M149.6 207.4l.2-.1M149.8 210.1l-.2-.2M198.3 207.4h-.6M198.3 207.4v-.4M198.3 207h-.6M198.3 208h-.6M198.3 208v-.6M198.3 207v-.5M198.3 206.5h-.6M203 208.2l.2-.1M203.2 206.4l-.2-.2"/>
<path d="M205.7 208.1l.2 .1M205.9 206.2l-.2 .2M210.6 207v.4M210.6 207h.5M210.6 207.4h.5M210.6 207.4v.6M210.6 208h.5M210.6 206.5v.5M210.6 206.5h.5M47.5 220.4v.6M48 220.4v.6M48 220.4h-.5"/>
<path d="M48.4 220.4h-.4M48.4 220.4v.6M49 220.4h-.6M49 220.4v.6M73.1 220v.5M73.3 220.5l.5-.3M73.6 220.2l.2-.2M73.8 220.2h-.2M73.8 220.2h.1M73.8 220v.2M134.7 223.8h.3M135 221.1h-.3"/>
<path d="M135.6 222.1v-.5M135.6 223.3v-.5M135.6 223.7v-.4M135.6 221.6v-.4M136.1 224.9h.2M198.3 228.5v-33.8"/>
</g>
<g fill="none" stroke="#000" stroke-width=".3" stroke-dasharray="1.3 .6" stroke-dashoffset=".5">
<path d="M62.8 189.1h9.9M63.7 197.1v9.7M63.7 190v2.3M63.8 192.9h7.9M63.8 197.1h7.9M63.8 190.1v2.1M63.8 192.2v-2.1M63.8 197.2h7.9M63.8 190.1h7.9M65.8 197.9l-.6 .7M66.3 194.7v-1M66.3 195.7v-1"/>
<path d="M66.4 198.6l-.6-.7M71.7 192.2h-7.9M71.7 190.1v2.1M71.7 196.5h-7.9M71.7 190.1h-7.9M71.7 192.2v-2.1M71.7 192.3v-2.3M72.7 195.6v11.6M204 194.3h.4h-1.1h.7M204 194.5h.4h-1h.6M204.9 194.5h-.5h1.1h-.6M204.9 194.3h-.5h1.2h-.7"/>
<path d="M42.7 219.1v-9.8M43.6 210.2h2.2M43.6 218.1h2.2M43.6 210.2v7.9M43.7 210.3h2M43.7 218.1v-7.8M45.7 210.3v7.8M45.7 218.1h-2M45.8 210.2v7.9M45.8 210.2h-2.2M45.8 218.2h-2.2M46.4 218.1v-7.9"/>
<path d="M47.2 212.8h1M48.2 212.8h1M50 210.2v7.9M56.3 218.1l-5.6-5.5M60 210.2l.7 .8M60.1 210.3l.6 .6M60.7 219.1h-11.6M60.7 208.1h.9M60.8 207.9v2.3M61.2 219.4h11.8M61.4 217.9v-1M61.4 212.6v-1"/>
<path d="M61.4 218.2h-4.1M61.4 211.7l-1.5-1.5M61.5 208.6l.7-.7M61.6 208.1v-.9M62 210.2v4M62.1 209.5h.9M62.2 208l-.6 .7M62.8 207.2v-11.6M63.7 207.2h-2.3M63.8 210.2v-2.2M68.4 207.8h.9M68.4 207.8h1"/>
<path d="M71.7 211.2l-7 6.9M73 219.4v-11.7M134.7 210.7v-4M134.9 210.7v-4M137.4 208.9v-4M203 207.2v-1M203 208.2v-1"/>
</g>
<g fill="none" stroke="#000" stroke-width=".3" stroke-dasharray="1.3 .6" stroke-dashoffset=".4">
<path d="M63.7 197.1h8M63.8 196.5h.7M64.5 192.9h-.7M64.6 193h6.3M66.5 194.7v.8M66.5 193.9v.8M70.9 196.4h-6.3M70.9 196.5h.8M71.7 192.9h-.8M71.7 190h-8M71.7 192.3h-8M73.8 181.9v25.3"/>
<path d="M203.1 194v.7M205.8 194.7v-.7M208.2 194.7v-.7M43.6 218.2v-8M45.8 218.2v-8M46.5 210.2v.8M46.5 217.4v.7M46.5 217.3v-6.2M48.2 213h-.8M49.1 213h-.9M49.9 211.1v6.2M50 218.1v-.7"/>
<path d="M50 211v-.8M50.7 212.4l5.7 5.8M54.8 210.3h4.2M56.3 218.1l-5.6-5.6M59 210.2h-4.3M59.9 210.2h.9M60.7 210.2h-.7M60.7 211.9l-1.7-1.7M60.7 217.2l-7-7M60.7 217.3l-7-7M60.7 212l-1.7-1.7M60.7 216.3l.7 .6"/>
<path d="M60.7 216.2l.6 .6M60.7 210.9l.6 .6M60.7 211l.7 .6M60.8 209.3v.9M60.8 207.9v2.3M61.3 216.8v-4.3M61.3 217.8l-.6-.5M61.3 212.5l-.6-.5M61.3 212.6v4.2M61.4 212.6l-.7-.7M61.4 217.9l-.7-.7M61.4 211.7v.8"/>
<path d="M61.4 217v.8M61.5 209.5v-.9M61.6 208.7v.7M62 210.2v-.7M62 209.5v.7M62.1 209.5v.7M62.2 208h.8M63.7 207.2v.9M63.8 207.2h-2.3M63.8 207.9v-.7M63.8 207.2h-2.4M63.8 207.2h-.9"/>
<path d="M63.8 208.2h-.8M63.8 208h-.8M64.3 207.2l-.5 .5M64.6 218.2l7.1-7.1M68.4 207.8l.6-.6M69.5 200.1v-.7M69.9 207.2l-.5 .6M71.7 205.5l-1.7 1.7M71.7 207.8h.9M71.7 207.8v2.3M71.7 207.8v-2.5M71.7 207.8v2.4"/>
<path d="M135.5 210.1h.8M136.1 208.3v1.4v-2.1v.7M136.3 207.3h-.8M203.2 207.2v.9M203.2 206.4v.8M60.7 220.4h-25.2"/>
</g>
<g fill="none" stroke="#000" stroke-width=".3" stroke-dasharray="1.3 .6" stroke-dashoffset=".2">
<path d="M62.8 193.8v-4.7M62.9 189.2v18M71.7 199.9v4.6M71.7 199.9l-7.4 7.3M71.7 199.8l-7.4 7.4M72.7 189.1v4.7M135 193.6v2.7M192.1 193.5h-2.8M203.1 194h2.7M219.6 193.5h-2.8M42.7 219h18M47.4 219.1h-4.7"/>
<path d="M54.7 210.2l6 6.1M54.8 210.3l5.9 5.9M60.7 209.3h-18M60.7 219.3h-25.7M60.7 219.5h12.3M62 215.1l7.3-7.3M68.5 207.8l3.2-3.3M69.3 207.8l-7.3 7.3M71.7 204.5v-4.7M72.6 207.2v-18M73 219.5v-12.3M136.3 202.6h29.3"/>
<path d="M165.6 214.8h-29.3M73.1 220l-12.4 .3M135 221.1v2.7"/>
</g>
<g fill="none" stroke="#000" stroke-width=".3" stroke-dasharray="1.3 .6" stroke-dashoffset=".9">
<path d="M62.8 193.8v1.8M62.8 195.6h1.8M64.6 193.8h-1.8M65.7 198.5v1.8M70.9 195.6h1.8M71.7 198.8v-1.7M72.7 195.6v-1.8M72.7 193.8h-1.8M134.9 196.2l1.2 1.2M135 196.3l1.3 1.3M136.1 192.4l-1.2 1.3M136.3 192.3l-1.3 1.3"/>
<path d="M189.3 193.5l-1.2 1.2M189.4 193.4l-1.2 1.2M193.2 194.6l-1.3-1.2M193.3 194.7l-1.2-1.2M200.7 194.7a1.15 1.15 0 0 0-1.2 1.2M209.3 195.9a1.15 1.15 0 0 0-1.1-1.2M216.8 193.5l-1.2 1.2M216.9 193.4l-1.2 1.2M220.7 194.6l-1.3-1.2M220.8 194.7l-1.2-1.2M47.4 219.1h1.7M47.4 209.3v1.7"/>
<path d="M47.4 217.4v1.7M49.1 209.3h-1.7M49.1 211v-1.7M49.1 219.1v-1.7M62 210.2h1.8M62.1 210.2h1.7M62.1 210.3h1.7M63.7 218.2h-1.7M65.7 218.2h1.8M65.9 200.3v-1.8M66 200.3v-1.8M67.5 217.8h-1.8"/>
<path d="M71.4 212.2v1.8M71.7 207.2v-1.8M71.7 214v-1.8M136.1 219.9l-1.2 1.3M136.3 212.4a1.15 1.15 0 0 0 1.1 1.2M136.3 219.8l-1.3 1.3M137.4 203.8a1.15 1.15 0 0 0-1.1 1.1M134.9 223.7l1.2 1.2M135 223.8l1.3 1.3"/>
</g>
<g fill="none" stroke="#000" stroke-width=".3" stroke-dasharray="1.3 .6" stroke-dashoffset=".7">
<path d="M71.7 199.7l-8 8M208.2 195.9h-7.5M50.7 210.2v1.4M50.7 218.1h5.6M50.7 218.1v-5.6M50.7 211.5v-1.3M50.7 211.5l6.6 6.6M50.7 218.1v-5.5M56.3 218.1h-5.6M57.3 218.2l-6.6-6.6M61.6 209.4h1.4M63 209.4v-1.4"/>
<path d="M63 209.5v-1.5M63.7 218.1l8-8M63.7 218.2l8-8M63.7 206.8l8-8M63.8 206.8l7.9-8M63.8 206.7v-9.5M71.7 210.1l-8 8.1M135.5 208.7v-1.4M135.5 210.1v-1.4"/>
</g>
<g fill="none" stroke="#000" stroke-width=".3" stroke-dasharray="1.3 .6" stroke-dashoffset=".3">
<path d="M68 199.8l-.3-.5M68.4 199.3l-.4 .5M69.5 199.1v-.7M134.9 193.7v2.5M135.6 194.6h.7M135.6 195.3v-.7M135.6 195.3h.7M135.6 196.2h.7M135.6 193.7h.7M135.6 194.1h.7M135.6 195.8h.7M189.4 194.1v.7"/>
<path d="M189.9 194.1v.7M190.4 194.1h.6M190.4 194.1v.7M191 194.1v.7M191.5 194.1v.7M191.9 193.4h-2.5M192 194.1v.7M216.9 194.1v.7M217.4 194.1v.7M217.9 194.1v.7M217.9 194.1h.6M218.5 194.1v.7"/>
<path d="M219 194.1v.7M219.4 193.4h-2.5M219.5 194.1v.7M54.6 210.2h4.4M60.1 210.3h.6M61.4 210.2h.6M62 209.5v.7M63.7 208.1h-.6M63.8 210.3v-2.6M71.7 205.4l-1.8 1.8M71.7 211l-7.2 7.2M135.8 208.2v1.6v-2.2v.6"/>
<path d="M136.5 209.9v-2.5M143.7 209.9v-2.5M73.1 220.5l.5-.3M134.9 221.2v2.5M135.6 222.1h.7M135.6 222.8v-.7M135.6 222.8h.7M135.6 223.7h.7M135.6 221.2h.7M135.6 221.6h.7M135.6 223.3h.7"/>
</g>
<g fill="none" stroke="#000" stroke-width=".3" stroke-dasharray="1.3 .6" stroke-dashoffset="-.1">
<path d="M64.6 196.4v-3.4M70.9 193v3.4M199.4 194.7v33.9M203.2 195v7.2M209.4 194.7v33.9M46.5 211.1h3.4M49.9 217.3h-3.4M57.3 218.1h3.4M59 210.2l2.4 2.3M60.7 218.1h-3.4M61.4 219.3v-9.1M62 214.2l6.5-6.4"/>
<path d="M68.4 207.8l-6.4 6.3M71.7 205.3l-2.4 2.5M71.7 211v7.2M71.7 218.2h-7.2M136.5 209.9h7.2M143.7 207.4h-7.2M205.7 202.2v-7.2"/>
</g>
<g fill="none" stroke="#000" stroke-width=".3" stroke-dasharray="1.3 .6" stroke-dashoffset=".1">
<path d="M61.5 195.7h4.8M66.3 193.7h-4.8M69.2 195.7h4.8M72.7 181.4v25.8M74 193.7h-4.8M200.7 195.9v16.3M209.3 195.9v16.3M47.2 208v4.8M47.2 215.7v4.8M49.2 212.8v-4.8M50.7 210.3h3M53.7 210.2h-3"/>
<path d="M62 218.2v-3.1M62.1 215.1v3M71.7 207.2v2.9M71.7 204.5v-4.8M73.8 207.2l-.3 12.5M135.5 213.6h18.3M137.4 204.9h16.4M147.8 210.1v4.8M147.8 202.4v4.9M149.8 214.9v-4.8M149.8 207.3v-4.9M153.8 212.4h-18.3"/>
<path d="M153.8 203.8h-16.4M165.8 213.7h-29.5M165.8 203.7h-29.5M198.2 208.2h4.8M199.5 212.2v-16.3M203 206.2h-4.8M205.9 208.2h4.8M208.2 212.2v-16.3M210.7 206.2h-4.8M49.2 220.5v-4.8"/>
</g>
<g fill="none" stroke="#000" stroke-width=".3" stroke-dasharray="1.3 .6" stroke-dashoffset="-.2">
<path d="M63.8 192.9v3.6M64.5 196.5v-3.6M64.6 194.8v-1v1.8v-.8M70.9 194.8v-1v1.8v-.8M70.9 192.9v3.6M71.7 196.5v-3.6M46.5 218.1h3.5M46.5 211h3.5M48.4 217.4h-1h1.7h-.7M48.4 211h-1h1.7h-.7M50 210.2h-3.5M50 217.4h-3.5"/>
<path d="M63.8 206.7l7.9-7.9M137.4 212.4v-3.5"/>
</g>
<path d="M73.5 219.7l.3-12.5M35.5 220.4h25.2M60.7 220.3l12.6-.3" fill="none" stroke="#808080" stroke-width=".3" stroke-dasharray="6.3 1.3 1.3 1.3 1.3 1.3" stroke-dashoffset="3.3"/>
<path d="M73.8 207.2v-25.3" fill="none" stroke="#808080" stroke-width=".3" stroke-dasharray="6.3 1.3 1.3 1.3 1.3 1.3" stroke-dashoffset="3.2"/>
<path d="M61.6 179.2v28M60.7 208.2h-27.9" fill="none" stroke="#808080" stroke-width=".3" stroke-dasharray="6.3 1.3 1.3 1.3 1.3 1.3" stroke-dashoffset="1.9"/>
<path d="M136.3 214.8h29.3M165.6 202.6h-29.3" fill="none" stroke="#808080" stroke-width=".3" stroke-dasharray="6.3 1.3 1.3 1.3 1.3 1.3" stroke-dashoffset="1.2"/>
<path d="M209.3 194v1.9" fill="none" stroke="#000" stroke-width=".3" stroke-dasharray="1.3 .6" stroke-dashoffset="1"/>
<path d="M198.3 194.7v33.8M210.5 228.5v-33.8" fill="none" stroke="#808080" stroke-width=".3" stroke-dasharray="6.3 1.3 1.3 1.3 1.3 1.3" stroke-dashoffset="-1"/>
<g font-size="4.1">
<text x="262.8" y="41">C</text>
<text x="217.3" y="66.3" transform="rotate(-90 217.3 66.3)">640.4</text>
<text x="240" y="71.1">25.0</text>
<text x="177.7" y="72.3">25.0</text>
<text x="205" y="82.9" transform="rotate(-90 205 82.9)">623.0（切断寸法）</text>
<text x="54.9" y="92">B</text>
<text x="197.7" y="94.6">A</text>
<text x="105.3" y="108.4">1402.0（切断寸法）</text>
<text x="115.5" y="116.5">1419.2</text>
<text x="194.5" y="137.8">30.0</text>
<text x="201.1" y="164">55.0</text>
<text x="137.7" y="184.2">3.2</text>
<text x="139.7" y="191.3">25.0</text>
<text x="82.9" y="204.6" transform="rotate(-90 82.9 204.6)">25.0</text>
<text x="100.7" y="211.6" transform="rotate(-90 100.7 211.6)">75.0</text>
<text x="107" y="211.6" transform="rotate(-90 107 211.6)">55.0</text>
<text x="82.9" y="217" transform="rotate(-90 82.9 217)">26.6</text>
<text x="51.4" y="227">25.0</text>
<text x="63.7" y="227">26.6</text>
</g>
<g font-size="4.1" fill="#191924">
<text x="287.2" y="187.8">部品番号</text>
<text x="337.3" y="187.8">品名</text>
<text x="382.6" y="187.8">材料</text>
<text x="395.2" y="188.2">個数</text>
<text x="379.4" y="193.4">6063-T5</text>
<text x="379.4" y="198.9">6063-T5</text>
<text x="382.9" y="204.5">ASA</text>
<text x="381.5" y="215.6">SPHC</text>
<text x="382.9" y="210">ASA</text>
<text x="381.5" y="221.1">SPHC</text>
<text x="379.2" y="226.7">SUSXM7</text>
<text x="379.2" y="232.3">SUSXM7</text>
<text x="45.6" y="237.3">詳細図 A</text>
<text x="150.9" y="239.2">詳細図 B</text>
<text x="225.9" y="238.9">ｽｹｰﾙ 1 : 2</text>
<text x="227.3" y="234.4">詳細図 C</text>
<text x="379.2" y="237.8">SUSXM7</text>
<text x="44.1" y="241.8">ｽｹｰﾙ 1 : 2</text>
<text x="149.4" y="243.7">ｽｹｰﾙ 1 : 2</text>
<text x="379.2" y="243.4">SUSXM7</text>
</g>
<g font-size="3.7" fill="#191924">
<text x="294.2" y="193.6">1</text>
<text x="326.3" y="193.6">アルミパイプ 横用</text>
<text x="398.9" y="193.6">1</text>
<text x="294.2" y="199.1">2</text>
<text x="324.6" y="199.1">アルミパイプ 縦用-S</text>
<text x="398.9" y="199.1">1</text>
<text x="294.2" y="204.7">3</text>
<text x="330.3" y="204.7">L字ジョイント</text>
<text x="398.9" y="204.7">1</text>
<text x="294.2" y="210.2">4</text>
<text x="294.2" y="215.8">7</text>
<text x="325" y="210.2">L字ジョイントカバー</text>
<text x="332.3" y="215.8">ブラケットB</text>
<text x="398.9" y="210.2">1</text>
<text x="398.9" y="215.8">2</text>
<text x="294.2" y="221.3">8</text>
<text x="331.9" y="221.3">ブラケットA</text>
<text x="398.9" y="221.3">2</text>
<text x="294.2" y="226.9">9</text>
<text x="321.1" y="226.9">Φ5×50皿タッピングねじ</text>
<text x="398.9" y="226.9">4</text>
<text x="293" y="232.5">10</text>
<text x="322.1" y="232.5">M5×16小頭皿小ねじ</text>
<text x="398.9" y="232.5">2</text>
<text x="293" y="238">11</text>
<text x="322.1" y="238">M4×10極低頭小ねじ</text>
<text x="398.9" y="238">4</text>
<text x="293" y="243.6">12</text>
<text x="316.6" y="243.6">Φ4×12極低頭タッピングねじ</text>
<text x="398.9" y="243.6">4</text>
</g>
<g font-size="3.5">
<text x="115" y="46.5">天井</text>
<text x="175.5" y="43.9">2</text>
<text x="61.5" y="67.2">壁</text>
<text x="72.7" y="80.9">1</text>
<text x="208.2" y="111.1">4</text>
<text x="228.5" y="164.5">9</text>
<text x="180.7" y="168.3">9</text>
<text x="53.8" y="175.3">2</text>
<text x="48.7" y="185.8">12</text>
<text x="83.5" y="180.8">12</text>
<text x="107.7" y="183.4">9</text>
<text x="153.8" y="183.4">11</text>
<text x="34.2" y="197.7">12</text>
<text x="160.4" y="192.6">1</text>
<text x="231.9" y="202.9">7</text>
<text x="223.4" y="210.2">10</text>
<text x="220.5" y="220.5">11</text>
<text x="167.4" y="226">8</text>
<text x="186.7" y="222.3">11</text>
<text x="34.2" y="230.6">12</text>
<text x="83.5" y="230.6">4</text>
<text x="143.8" y="228.9">10</text>
<text x="154.8" y="228.9">11</text>
<text x="188.2" y="233">8</text>
<text x="217.5" y="232">2</text>
<text x="70" y="234.9">3</text>
<text x="107.7" y="237.5">9</text>
<text x="140.6" y="239.2">7</text>
<text x="340.8" y="270.7">1:10</text>
</g>
<g font-size="3.5" fill="#191924">
<text x="277.5" y="270.7">天井付け物干しkacu</text>
<text x="277.5" y="281.3">施工図</text>
<text x="336.8" y="281.3">2021/03/31</text>
<text x="381.8" y="280.7">7</text>
</g>
<text font-size="3.2" fill="#191924" x="14.7" y="287.5">※この図面データの著作権および所有権は、森田アルミ工業株式会社が所有しております。　COPYRIGHT © Morita Aluminum Industry, Inc., ALL RIGHTS RESERVED</text>
<g font-size="2.8" fill="#191924">
<text x="265.5" y="266.8">機種名</text>
<text x="330.3" y="266.6">尺度</text>
<text x="381.4" y="271.7">森田アルミ工業(株)</text>
<text x="265.5" y="276.8">図名</text>
<text x="330.3" y="277.3">日付</text>
</g>
<text font-size="2.8" x="361.3" y="276.9">図番</text>
</svg>
